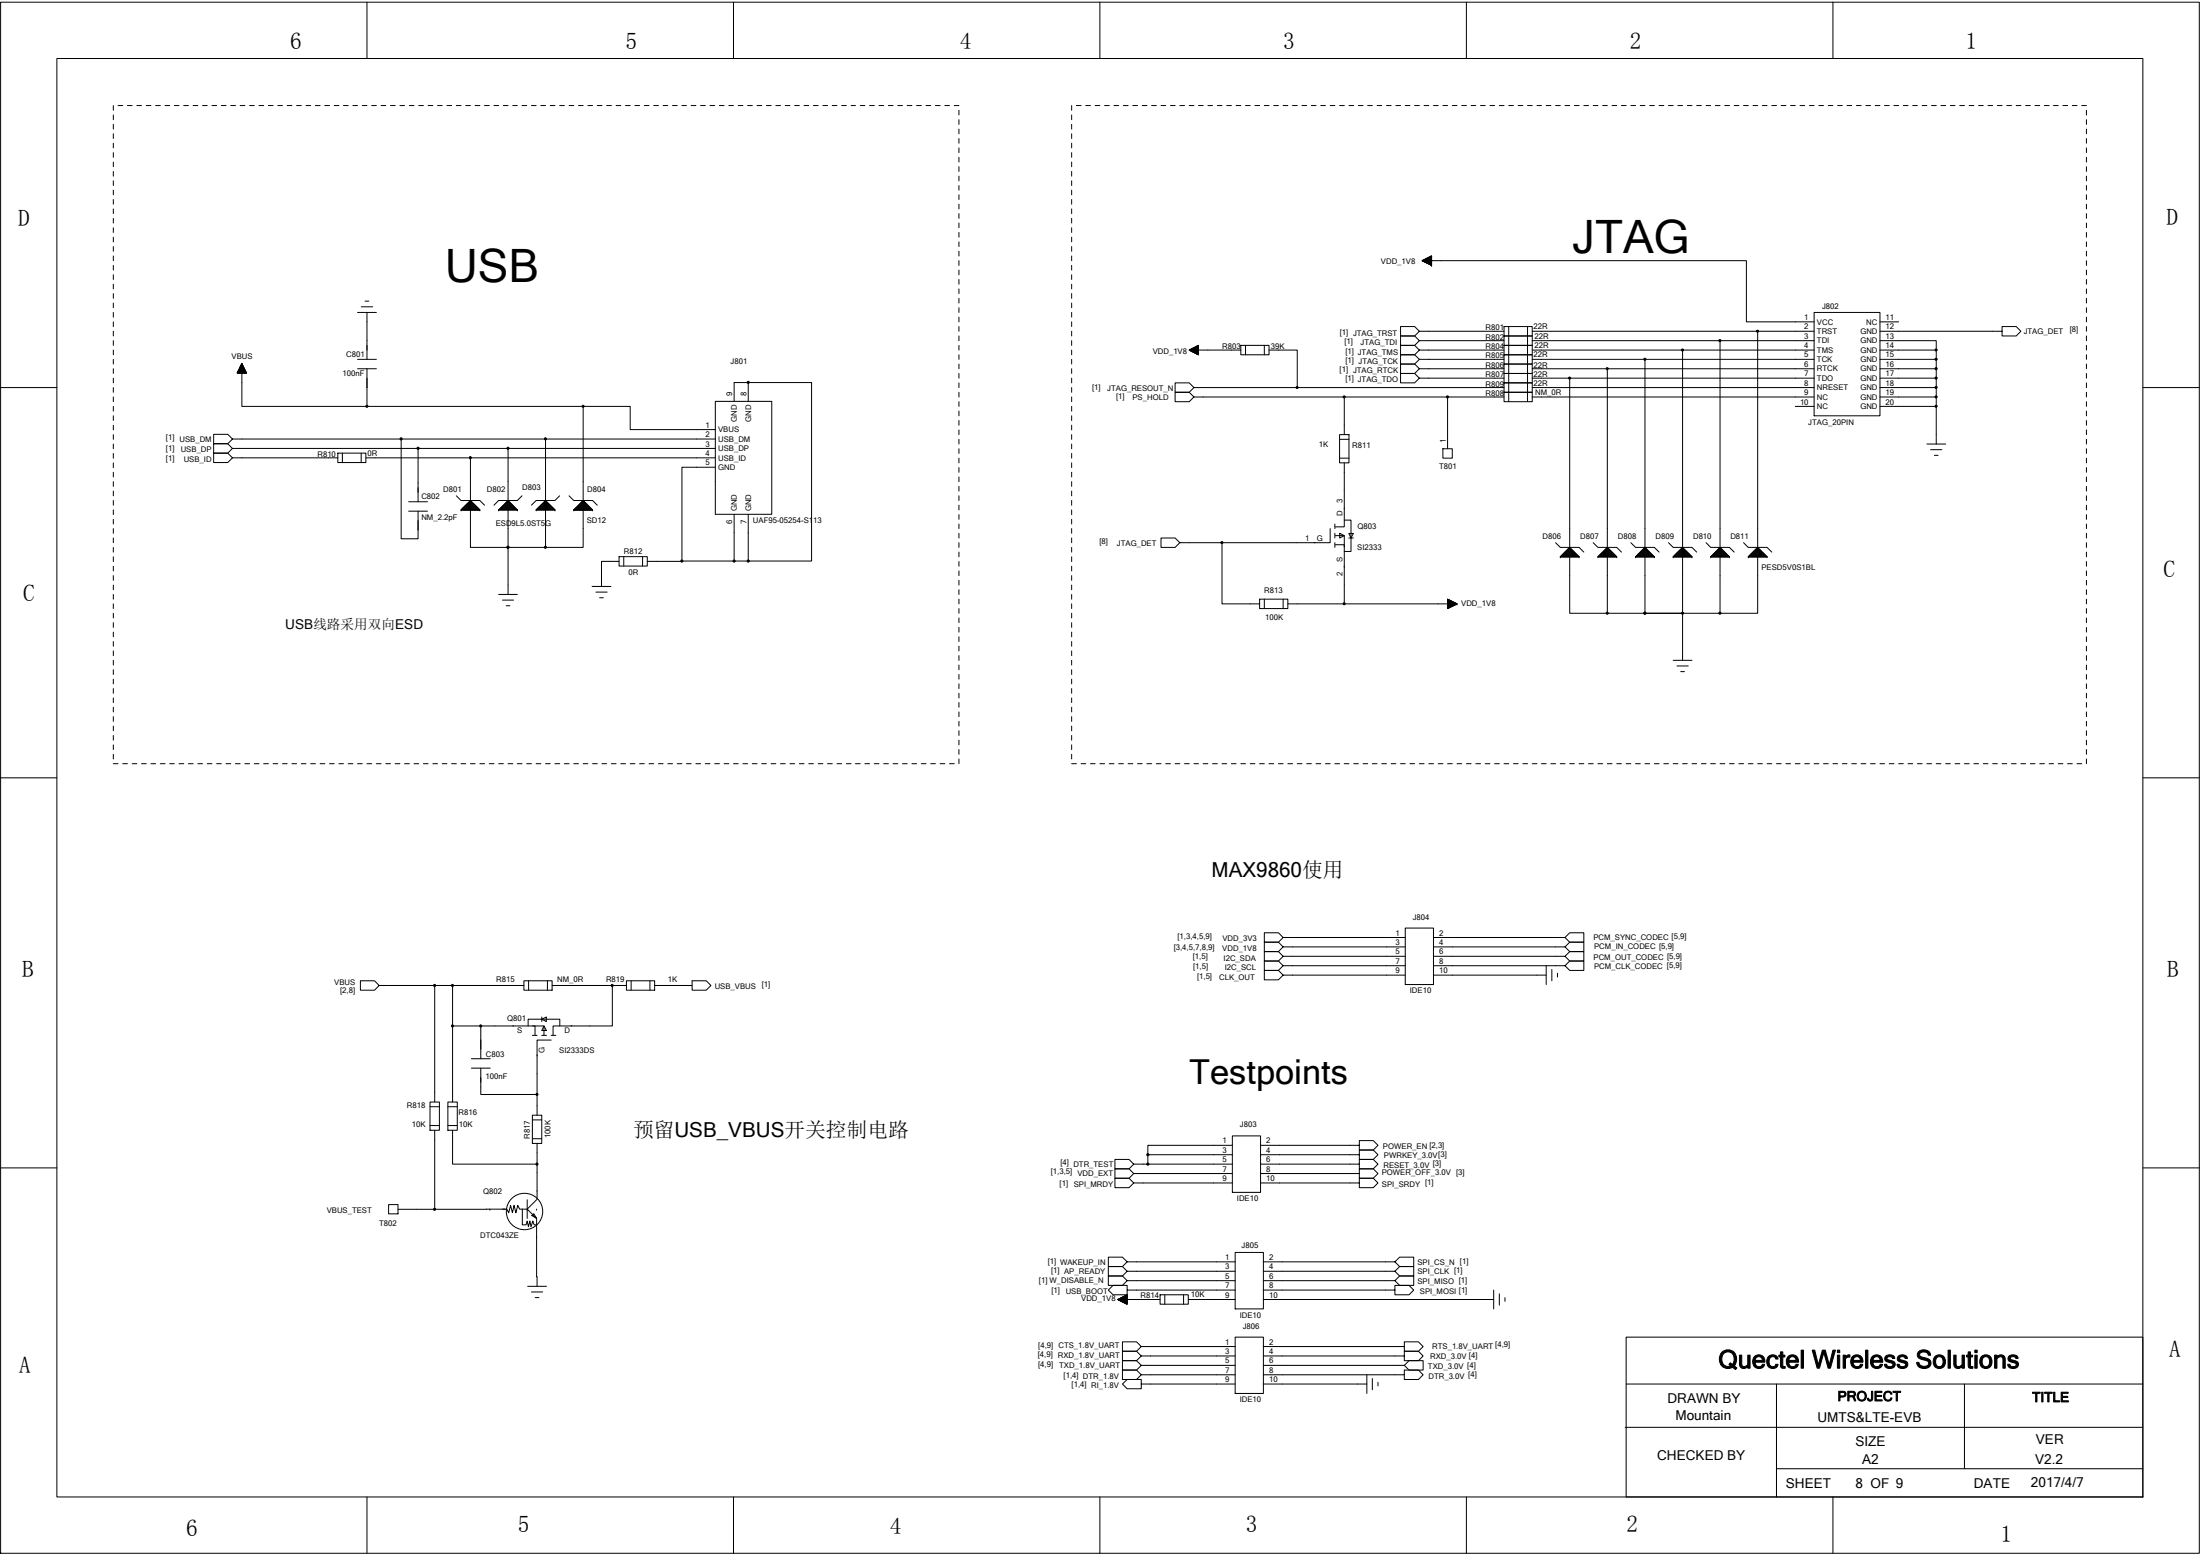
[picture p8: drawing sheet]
<svg xmlns="http://www.w3.org/2000/svg" width="297mm" height="210mm" viewBox="0 0 297 210" stroke-linecap="round" stroke-linejoin="round" font-family="sans-serif">
<g fill="none" stroke="#000" stroke-width=".14">
<path d="M.1 .3h296.8v209.3h-296.8zM7.7 7.9h281.6v194.1h-281.6zM15.3 14.2v.7M15.3 15.5v.7M15.3 16.8v.6M15.3 18.1v.6M15.3 19.3v.7M15.9 14.2h.7M17.2 14.2h.6M18.5 14.2h.6M19.7 14.2h.7M21 14.2h.7"/>
<path d="M22.3 14.2h.6M23.5 14.2h.7M24.8 14.2h.6M26.1 14.2h.6M27.3 14.2h.7M28.6 14.2h.6M29.9 14.2h.6M31.2 14.2h.6M32.4 14.2h.7M33.7 14.2h.6M35 14.2h.6M36.2 14.2h.7"/>
<path d="M37.5 14.2h.6M38.8 14.2h.6M40 14.2h.7M41.3 14.2h.6M42.6 14.2h.6M43.9 14.2h.6M45.1 14.2h.7M46.4 14.2h.6M47.6 14.2h.7M48.9 14.2h.6M49.5 .3v7.6M50.2 14.2h.6"/>
<path d="M51.5 14.2h.6M52.7 14.2h.7M54 14.2h.6M55.3 14.2h.6M56.5 14.2h.7M57.8 14.2h.6M59.1 14.2h.6M60.3 14.2h.7M61.6 14.2h.6M62.9 14.2h.6M64.2 14.2h.6M65.4 14.2h.7"/>
<path d="M66.7 14.2h.6M68 14.2h.6M69.2 14.2h.6M70.5 14.2h.6M71.8 14.2h.6M73 14.2h.7M74.3 14.2h.6M75.6 14.2h.6M76.8 14.2h.7M78.1 14.2h.6M79.4 14.2h.6M80.6 14.2h.7"/>
<path d="M81.9 14.2h.6M83.2 14.2h.6M84.5 14.2h.6M85.7 14.2h.7M87 14.2h.6M88.3 14.2h.6M89.5 14.2h.7M90.8 14.2h.6M92.1 14.2h.6M93.3 14.2h.7M94.6 14.2h.6M95.9 14.2h.6"/>
<path d="M97.1 14.2h.7M98.4 14.2h.6M99 .3v7.6M99.7 14.2h.6M100.9 14.2h.7M102.2 14.2h.6M103.5 14.2h.6M104.8 14.2h.6M106 14.2h.7M107.3 14.2h.6M108.6 14.2h.6M109.8 14.2h.7"/>
<path d="M111.1 14.2h.6M112.4 14.2h.6M113.6 14.2h.7M114.9 14.2h.6M116.1 14.2h.7M117.4 14.2h.6M118.7 14.2h.6M119.9 14.2h.7M121.2 14.2h.7M122.5 14.2h.6M123.8 14.2h.6M125 14.2h.7"/>
<path d="M126.3 14.2h.6M127.6 14.2h.6M128.8 14.2h.7M129.5 14.9v.6M129.5 16.2v.6M129.5 17.4v.7M129.5 18.7v.6M129.5 20v.6M144.7 14.2v.7M144.7 15.5v.7M144.7 16.8v.6M144.7 18.1v.6"/>
<path d="M144.7 19.3v.7M145.3 14.2h.7M146.6 14.2h.6M147.9 14.2h.6M148.5 .3v7.6M149.1 14.2h.7M150.4 14.2h.6M151.7 14.2h.6M152.9 14.2h.7M154.2 14.2h.7M155.5 14.2h.6M156.8 14.2h.6"/>
<path d="M158 14.2h.7M159.3 14.2h.6M160.6 14.2h.6M161.8 14.2h.7M163.1 14.2h.6M164.4 14.2h.6M165.6 14.2h.7M166.9 14.2h.6M168.2 14.2h.6M169.4 14.2h.7M170.7 14.2h.6M172 14.2h.6"/>
<path d="M173.2 14.2h.7M174.5 14.2h.7M175.8 14.2h.6M177.1 14.2h.6M178.3 14.2h.7M179.6 14.2h.6M180.9 14.2h.6M182.1 14.2h.7M183.4 14.2h.6M184.7 14.2h.6M185.9 14.2h.7M187.2 14.2h.6"/>
<path d="M188.5 14.2h.6M189.7 14.2h.7M191 14.2h.6M192.3 14.2h.6M193.5 14.2h.7M194.8 14.2h.6M196.1 14.2h.6M197.4 14.2h.6M198 .3v7.6M198.6 14.2h.7M199.9 14.2h.6M201.2 14.2h.6"/>
<path d="M202.4 14.2h.7M203.7 14.2h.6M205 14.2h.6M206.2 14.2h.7M207.5 14.2h.6M208.8 14.2h.6M210 14.2h.7M211.3 14.2h.6M212.6 14.2h.6M213.8 14.2h.7M215.1 14.2h.6M216.4 14.2h.6"/>
<path d="M217.7 14.2h.6M218.9 14.2h.7M220.2 14.2h.6M221.5 14.2h.6M222.7 14.2h.7M224 14.2h.6M225.3 14.2h.6M226.5 14.2h.7M227.8 14.2h.6M229.1 14.2h.6M230.4 14.2h.6M231.6 14.2h.6"/>
<path d="M232.9 14.2h.6M234.1 14.2h.7M235.4 14.2h.6M236.7 14.2h.6M238 14.2h.6M239.2 14.2h.7M240.5 14.2h.6M241.8 14.2h.6M243 14.2h.7M244.3 14.2h.6M245.6 14.2h.6M246.8 14.2h.7"/>
<path d="M247.5 .3v7.6M248.1 14.2h.6M249.4 14.2h.6M250.7 14.2h.6M251.9 14.2h.7M253.2 14.2h.6M254.4 14.2h.7M255.7 14.2h.6M257 14.2h.6M258.3 14.2h.6M259.5 14.2h.7M260.8 14.2h.6"/>
<path d="M262.1 14.2h.6M263.3 14.2h.7M264.6 14.2h.6M265.9 14.2h.6M267.1 14.2h.7M268.4 14.2h.6M269.7 14.2h.6M271 14.2h.6M272.2 14.2h.7M273.5 14.2h.6M274.8 14.2h.6M276 14.2h.7"/>
<path d="M277.3 14.2h.6M278.5 14.2h.7M279.8 14.2h.6M281.1 14.2h.6M281.7 14.9v.6M281.7 16.2v.6M281.7 17.4v.7M281.7 18.7v.6M281.7 20v.6M15.3 20.6v.6M15.3 21.9v.6M15.3 23.1v.7"/>
<path d="M15.3 24.4v.6M15.3 25.7v.6M15.3 26.9v.7M15.3 28.2v.6M15.3 29.5v.6M15.3 30.7v.7M15.3 32v.6M15.3 33.3v.6M15.3 34.5v.7M15.3 35.8v.6M15.3 37.1v.6M15.3 38.4v.6"/>
<path d="M15.3 39.6v.7M129.5 21.2v.7M129.5 22.5v.6M129.5 23.8v.6M129.5 25v.7M129.5 26.3v.6M129.5 27.6v.6M129.5 28.8v.7M129.5 30.1v.6M129.5 31.4v.6M129.5 32.6v.7M129.5 33.9v.6"/>
<path d="M129.5 35.2v.6M129.5 36.4v.7M129.5 37.7v.7M129.5 39v.6M144.7 20.6v.6M144.7 21.9v.6M144.7 23.1v.7M144.7 24.4v.6M144.7 25.7v.6M144.7 26.9v.7M144.7 28.2v.6M144.7 29.5v.6"/>
<path d="M144.7 30.7v.7M144.7 32v.6M144.7 33.3v.6M144.7 34.5v.7M144.7 35.8v.6M144.7 37.1v.6M144.7 38.4v.6M144.7 39.6v.7M192.1 35.2h1.2M192.1 35.1v.1M192.1 35.3h1.2M192.2 35.1v.2"/>
<path d="M192.2 35.3h1.1M192.3 35v.3M192.3 35.3h1M192.4 35v.4M192.4 34.9v.5h.9M192.5 34.9v.6h.8M192.6 34.9h.7M192.6 34.9v.6M192.7 34.8v.7M192.8 34.8v.8M192.9 34.7v.9M193 34.7v1h.3"/>
<path d="M193 34.7h.3M193 34.7v1M193.1 34.6v1.1h.2M193.1 34.6h.2M193.1 34.6v1.1M193.2 34.6v1.2M193.3 34.5v1.3M193.3 35.8h.1M193.3 34.5h.1M193.3 34.6h-.1v1.2h.1M193.3 34.8h-.4v.8h.4M193.3 34.8h-.5v.8h.5"/>
<path d="M193.3 34.8h-.6v.7h.6M193.3 34.9h-.8v.5M193.3 35h-.9v.3M193.3 35.1h-1v.2M193.3 35.1h-1.1l-.1 .2M193.3 35.2h-1.3l1.3-.7v1.3l-1.3-.6h43.8v8.2h9.1M281.7 21.2v.7M281.7 22.5v.6M281.7 23.8v.6M281.7 25v.7M281.7 26.3v.6M281.7 27.6v.6"/>
<path d="M281.7 28.8v.7M281.7 30.1v.6M281.7 31.4v.6M281.7 32.6v.7M281.7 33.9v.6M281.7 35.2v.6M281.7 36.4v.7M281.7 37.7v.7M281.7 39v.6M.1 52.3h7.6M15.3 40.9v.6M15.3 42.2v.6"/>
<path d="M15.3 43.4v.7M15.3 44.7v.6M15.3 46v.6M15.3 47.2v.7M15.3 48.5v.6M15.3 49.8v.6M15.3 51v.7M15.3 52.3v.6M15.3 53.6v.6M15.3 54.8v.7M15.3 56.1v.6M15.3 57.4v.6"/>
<path d="M15.3 58.7v.6M15.3 59.9v.7M32 50.3v.1M32 50.3h1.3M32.1 50.3h1.1M32.1 50.2v.2M32.1 50.2h1.1M32.1 50.1v.3M32.1 50.1h1.1M32.2 50.1h.9M32.2 50h.9M32.3 49.9h.8"/>
<path d="M32.3 49.8h.7M32.3 49.7h.7M32.3 49.6v.8M32.4 49.7h.5M32.4 49.6h.5M32.4 49.5v.9M32.4 49.5h.4M32.4 49.4v1M32.5 49.4h.3M32.5 49.3v1.1M32.6 49.3h.2v1.1M32.6 49.2v1.2"/>
<path d="M32.6 49.3h.1M32.6 49.2h.1v1.2M32.6 49.1v1.3M32.6 49.1h.1M32.7 49.1h.1M32.7 50.4v-1.3l.6 1.3h-1.3l.7-1.3v5.7h16.8M32.8 49.4v1M32.8 49.5v.9M32.9 49.6v.8M33 49.7v.7M33 49.8h-.7v.6M33 49.8v.6"/>
<path d="M33 49.9h-.7v.5M33.1 49.9v.5M33.1 50h-.9v.4M33.1 50v.4M33.2 50.1v.3M33.2 50.2v.2M33.3 50.3v.1M48.3 48.5h2.5M48.3 49.8h2.5M48.3 42.2h2.5M48.8 41.4h1.5M49.3 40.6h.5"/>
<path d="M49.5 49.8v5M49.5 54.8h29.2M49.5 42.2v6.3M54.2 59.2v13.5h2.2v-3.7M73.7 59.2h-42.3l-.6 .7h-2v-1.3h2l.6 .6M78.7 54.8v19.1h-5M78.7 54.8h6.4v3.2h11.5M96.6 59.2h-22.9v14.7M96.6 54.2h7.6v15.2h-7.6zM99.1 54.2v-2.6h10.5v24.1h-10.5M101 51.6v2.6M129.5 40.3v.6"/>
<path d="M129.5 41.5v.7M129.5 42.8v.6M129.5 44.1v.6M129.5 45.3v.7M129.5 46.6v.6M129.5 47.9v.6M129.5 49.1v.7M129.5 50.4v.6M129.5 51.7v.6M129.5 52.9v.7M129.5 54.2v.6M129.5 55.5v.6"/>
<path d="M129.5 56.7v.7M129.5 58v.7M129.5 59.3v.6M144.7 40.9v.6M144.7 42.2v.6M144.7 43.4v.7M144.7 44.7v.6M144.7 46v.6M144.7 47.2v.7M144.7 48.5v.6M144.7 49.8v.6M144.7 51v.7"/>
<path d="M144.7 52.3v.6M144.7 53.6v.6M144.7 54.8v.7M144.7 56.1v.6M144.7 57.4v.6M144.7 58.7v.6M144.7 59.9v.7M160.6 47.2v.1M160.7 47.2l-.1 .1h1.2M160.7 47.2h1.1M160.7 47.2v.1M160.7 47.3h1.1"/>
<path d="M160.8 47.1v.3M160.8 47.4h1M160.9 47.1v.3M160.9 47v.5h.9M161 47h.8M161 47v.5M161.1 47l-.1 .5h.8M161.1 47h.7M161.1 47v.5M161.2 46.9l-.1 .6h.7M161.2 46.9h.6M161.2 46.9v.7"/>
<path d="M161.2 52.3l-.6-.6h-1.9v1.2h1.9l.6-.6h41.9M161.3 46.9v.7M161.4 46.8v.9M161.5 46.8v.9h.3M161.5 46.8h.3M161.5 46.8v.9M161.6 46.7v1.1M161.6 46.7v1.1h.2M161.7 46.7h.1M161.7 46.7v1.1M161.8 46.6v1.3M161.8 46.7h-.3v1.1h.3"/>
<path d="M161.8 46.8h-.4v.8h.4M161.8 46.9h-.5v.7h.5M161.8 47.1h-.9v.3M161.8 47.1h-1v.2M167.5 47.2h-6.9l1.2 .7v-1.3l-1.2 .6h1.2M167.5 46.6h3.8v1.3h-3.8zM168.2 46.6v1.3M170.7 46.6v1.3M171.3 47.2h3.9v5.1M180.9 58.7h1.2v3.8h-1.2zM180.9 59.3h1.2M181.5 53.6h-20.3l-.6 .6h-1.9v-1.3h1.9l.6 .7"/>
<path d="M191.6 48.5l-.6-.6h-1.9v1.2h1.9l.6-.6h11.5M191.6 49.8l-.6-.7h-1.9v1.3h1.9l.6-.6h11.5M191.6 51l-.6-.6h-1.9v1.3h1.9l.6-.7h11.5M195.4 53.6h-13.9v5.1M203.1 44.1h3.8v1.2h-3.8zM203.1 45.3h3.8v1.3h-3.8zM203.1 46.6h3.8v1.3h-3.8zM203.1 47.9h3.8v1.2h-3.8zM203.1 49.1h3.8v1.3h-3.8zM203.1 50.4h3.8v1.3h-3.8zM203.1 52.9h3.8v1.3h-3.8zM203.1 51.7h3.8v1.2h-3.8z"/>
<path d="M203.1 44.7h-11.5l-.6 .6h-1.9v-1.2h1.9l.6 .6M203.1 46h-11.5l-.6 .6h-1.9v-1.3h1.9l.6 .7M203.1 47.2h-11.5l-.6 .7h-1.9v-1.3h1.9l.6 .6M203.1 53.6h-7.7v7M203.7 44.1v10.1M206.2 44.1v10.1M206.9 52.3h38M206.9 49.8h38M206.9 47.2h38M206.9 51h38M206.9 53.6h38M211.9 51v31.8h10.2"/>
<path d="M217 49.8v33M222.1 48.5v34.3h5.1v6.3M227.2 47.2v35.6M232.2 46v36.8M237.3 44.7h-30.4M242.4 54.8h2.5M244.9 44.7h-7.6v38.1h-5.1M244.9 48.5h-38M244.9 46h-38M244.9 42.2h8.9v13.9h-8.9zM253.8 44.7h16.5v-.6h1.9l.7 .6-.7 .6h-1.9v-.6M253.8 46h7.6v1.2"/>
<path d="M253.8 47.2h7.6v1.3M253.8 48.5h7.6v1.3M253.8 49.8h7.6v1.2M253.8 51h7.6v1.3M253.8 52.3h7.6v1.3M253.8 53.6h7.6v1.2M253.8 54.8h7.6v5.1M253.8 43.4h2.5M260.2 59.9h2.5M281.7 40.3v.6M281.7 41.5v.7M281.7 42.8v.6"/>
<path d="M281.7 44.1v.6M281.7 45.3v.7M281.7 46.6v.6M281.7 47.9v.6M281.7 49.1v.7M281.7 50.4v.6M281.7 51.7v.6M281.7 52.9v.7M281.7 54.2v.6M281.7 55.5v.6M281.7 56.7v.7M281.7 58v.7"/>
<path d="M281.7 59.3v.6M289.3 52.3h7.6M15.3 61.2v.6M15.3 62.5v.6M15.3 63.7v.7M15.3 65v.6M15.3 66.3v.6M15.3 67.5v.7M15.3 68.8v.6M15.3 70.1v.6M15.3 71.3v.7M15.3 72.6v.6"/>
<path d="M15.3 73.9v.6M15.3 75.1v.7M15.3 76.4v.6M15.3 77.7v.6M15.3 79v.6M45.6 61.2h3.8v1.2h-3.8zM45.6 61.8h-14.2l-.6 .6h-2v-1.2h2l.6 .6M46.2 61.2v1.2M48.8 61.2v1.2M49.4 61.8h47.2M55.2 67.7h2.5M55.2 69h2.5"/>
<path d="M56.4 60.5v7.2M61.6 66.9l.6 .6h2.6l.6 .7M62.2 68.8h2.6l-1.3-1.3-1.3 1.3h2.6M62.2 68.8h.1M62.4 68.7h2.3v.1M62.4 68.7v.1M62.5 68.6h2v.2M62.5 68.5v.3M62.6 68.8v-.4h1.8v.4M62.8 68.3h1.5v.5M62.8 68.3v.5M62.9 68.2h1.3v.6"/>
<path d="M62.9 68.2v.6M63 68.1h1v.7M63 68v.8M63.1 68.8v-.9h.8v.9M63.3 67.8h.5v1M63.3 67.8v1M63.4 67.7h.2v1.1M63.4 67.6v1.2M63.5 67.5h.1M63.5 61.8v12.1h5.1M64.8 68.8h.1M67.3 68.8l1.3-1.3 1.2 1.3z"/>
<path d="M67.3 68.8h.1M67.3 68.8h2.5M67.5 68.8v-.1h2.2v.1M67.6 68.8v-.2h2v.2M67.7 68.8v-.4h1.8v.4M67.8 68.8v-.5h1.5v.5M68 68.8v-.6h1.2v.6M68.1 68.8v-.7h1v.7M68.2 68.8v-.9h.8v.9M68.3 68.8v-1h.6v1M68.5 68.8v-1.1h.2v1.1M68.6 60.5h-37.2l-.6 .7h-2v-1.3h2l.6 .6"/>
<path d="M68.6 67.5h.1M68.6 73.9h5.1M68.6 73.9v6.3M69.8 68.8h.1M70.5 66.9l-.7 .6h-2.5l-.6 .7M72.4 68.8h.1M72.4 68.8h2.5M72.5 68.8v-.1h2.3v.1M72.6 68.8v-.2h2.1v.2M72.8 68.8v-.4h1.7v.4M72.9 68.8v-.5h1.5v.5M73 68.8v-.6h1.3v.6"/>
<path d="M73.1 68.8v-.7h1.1v.7M73.3 68.8v-.9h.7v.9M73.4 68.8v-1h.5v1M73.5 68.8v-1.1h.3v1.1M73.7 67.5l1.2 1.3h-2.5zM73.7 67.5h.1M74.9 68.8h.1M75.6 66.9l-.7 .6h-2.5l-.6 .7M76.8 66.9l.7 .6h2.5l.6 .7M77.5 68.8h2.5l-1.3-1.3-1.2 1.3h2.5M77.5 68.8h.1M77.6 68.7h2.3v.1"/>
<path d="M77.6 68.7v.1M77.7 68.6h2.1v.2M77.7 68.5v.3M77.8 68.8v-.4h1.8v.4M78 68.3h1.5v.5M78 68.3v.5M78.1 68.2h1.3v.6M78.1 68.2v.6M78.2 68.1h1v.7M78.2 68v.8M78.4 68.8v-.9h.7v.9M78.5 67.8h.5v1"/>
<path d="M78.5 67.8v1M78.6 67.7h.3v1.1M78.6 67.6v1.2M78.7 67.5h.1M79.9 79.1h2.6M80 68.8h.1M80.5 79.9h1.5M83.6 75.8h-2.4v3.3M83.6 75.1h3.8v1.3h-3.8zM84.2 75.1v1.3M86.8 75.1v1.3M92.1 75.7l-4.7 .1"/>
<path d="M92.1 75.7h7M96.6 60.5h-28v13.4M96.6 63.1h-4.5v12.6M99.1 69.4v6.3M101 69.4v6.3M129.5 60.6v.6M129.5 61.8v.7M129.5 63.1v.6M129.5 64.4v.6M129.5 65.6v.7M129.5 66.9v.6M129.5 68.2v.6"/>
<path d="M129.5 69.4v.7M129.5 70.7v.6M129.5 72v.6M129.5 73.2v.7M129.5 74.5v.6M129.5 75.8v.6M129.5 77v.7M129.5 78.3v.7M129.5 79.6v.6M144.7 61.2v.6M144.7 62.5v.6M144.7 63.7v.7"/>
<path d="M144.7 65v.6M144.7 66.3v.6M144.7 67.5v.7M144.7 68.8v.6M144.7 70.1v.6M144.7 71.3v.7M144.7 72.6v.6M144.7 73.9v.6M144.7 75.1v.7M144.7 76.4v.6M144.7 77.7v.6M144.7 79v.6"/>
<path d="M165 73.2v8.3h5.1M177.6 73.2h-18.3l-.6 .7h-1.9v-1.3h1.9l.6 .6M179.6 71.3v1.9h-2.2M180.2 70.7v.6M180.2 72v.6M180.2 73.2v.7M180.3 73.5h1.2v3M180.3 72.3h1.2v1.5M180.9 61.8h1.2M180.9 72l.6 .3-.6 .3v-.6M181.5 68.6v2.5h-1.2M181.5 70.2h.9v4.2h-.9"/>
<path d="M181.5 76.4v5.1h-7.6M181.5 62.5v6.2M182.1 72.6h.6M182.1 72h.6l-.3 .6zM194.8 60.6h1.3v1.2h-1.3zM210 73.2l.7 .7h2.5l.6 .6M210.7 75.1h.1M210.7 75.1h2.5l-1.3-1.2-1.2 1.2h2.5M210.8 75.1v-.1h2.3v.1M210.9 74.9v.2M210.9 74.9h2.1v.2M211 74.7v.4"/>
<path d="M211 74.8h1.8v.3M211.2 74.6v.5M211.2 74.6h1.5v.5M211.3 75.1v-.6h1.3v.6M211.4 74.4v.7M211.4 74.4h1v.7M211.6 74.2v.9M211.6 74.3h.7v.8M211.7 74.1v1M211.7 74.1h.5v1M211.8 75.1v-1.1h.3v1.1M211.9 73.9h.1"/>
<path d="M213.2 75.1h.1M215.1 73.2l.6 .7h2.6l.6 .6M215.7 75.1h.1M215.7 75.1h2.6l-1.3-1.2-1.3 1.2h2.6M215.9 75.1v-.1h2.3v.1M216 74.9v.2M216 74.9h2v.2M216.1 74.7v.4M216.1 74.8h1.8v.3M216.3 74.6v.5M216.3 74.6h1.5v.5M216.4 75.1v-.6h1.3v.6"/>
<path d="M216.5 74.4v.7M216.5 74.4h1v.7M216.6 74.2v.9M216.6 74.3h.8v.8M216.8 74.1v1M216.8 74.1h.5v1M216.9 75.1v-1.1h.2v1.1M217 73.9h.1M218.3 75.1h.1M220.2 73.2l.6 .7h2.6l.6 .6M220.8 75.1h.1M220.8 75.1h2.6l-1.3-1.2-1.3 1.2h2.6"/>
<path d="M221 75.1v-.1h2.2v.1M221.1 74.9v.2M221.1 74.9h2v.2M221.2 74.7v.4M221.2 74.8h1.8v.3M221.3 74.6v.5M221.3 74.6h1.6v.5M221.5 75.1v-.6h1.2v.6M221.6 74.4v.7M221.6 74.4h1v.7M221.7 74.2v.9M221.7 74.3h.8v.8"/>
<path d="M221.8 74.1v1M221.8 74.1h.6v1M222 75.1v-1.1h.2v1.1M222.1 73.9h.1M223.4 75.1h.1M225.3 73.2l.6 .7h2.5l.7 .6M225.9 75.1h.1M225.9 75.1h2.5l-1.2-1.2-1.3 1.2h2.5M226 75.1v-.1h2.3v.1M226.2 74.9v.2M226.2 74.9h2v.2M226.3 74.7v.4"/>
<path d="M226.3 74.8h1.8v.3M226.4 74.6v.5M226.4 74.6h1.5v.5M226.5 75.1v-.6h1.3v.6M226.7 74.4v.7M226.7 74.4h1v.7M226.8 74.2v.9M226.8 74.3h.8v.8M226.9 74.1v1M226.9 74.1h.5v1M227.1 75.1v-1.1h.2v1.1M227.2 73.9h.1"/>
<path d="M228.4 75.1h.1M230.4 73.2l.6 .7h2.5l.6 .6M231 75.1h.1M231 75.1h2.5l-1.3-1.2-1.2 1.2h2.5M231.1 75.1v-.1h2.3v.1M231.2 74.9v.2M231.2 74.9h2.1v.2M231.3 74.7v.4M231.3 74.8h1.8v.3M231.5 74.6v.5M231.5 74.6h1.5v.5M231.6 75.1v-.6h1.3v.6"/>
<path d="M231.7 74.4v.7M231.7 74.4h1v.7M231.9 74.2v.9M231.9 74.3h.7v.8M232 74.1v1M232 74.1h.5v1M232.1 75.1v-1.1h.3v1.1M232.2 73.9h.1M233.5 75.1h.1M235.4 73.2l.6 .7h2.6l.6 .6M236 75.1h.1M236 75.1h2.6l-1.3-1.2-1.3 1.2h2.6"/>
<path d="M236.2 75.1v-.1h2.3v.1M236.3 74.9v.2M236.3 74.9h2v.2M236.4 74.7v.4M236.4 74.8h1.8v.3M236.6 74.6v.5M236.6 74.6h1.5v.5M236.7 75.1v-.6h1.3v.6M236.8 74.4v.7M236.8 74.4h1v.7M236.9 74.2v.9M236.9 74.3h.8v.8"/>
<path d="M237.1 74.1v1M237.1 74.1h.5v1M237.2 75.1v-1.1h.2v1.1M237.3 73.9h.1M238.6 75.1h.1M260.7 60.7h1.5M261.2 61.4h.5M281.7 60.6v.6M281.7 61.8v.7M281.7 63.1v.6M281.7 64.4v.6M281.7 65.6v.7"/>
<path d="M281.7 66.9v.6M281.7 68.2v.6M281.7 69.4v.7M281.7 70.7v.6M281.7 72v.6M281.7 73.2v.7M281.7 74.5v.6M281.7 75.8v.6M281.7 77v.7M281.7 78.3v.7M281.7 79.6v.6M15.3 80.2v.7"/>
<path d="M15.3 81.5v.6M15.3 82.8v.6M15.3 84v.7M15.3 85.3v.6M15.3 86.6v.6M15.3 87.8v.7M15.3 89.1v.6M15.3 90.4v.6M15.3 91.7v.6M15.3 92.9v.7M15.3 94.2v.6M15.3 95.4v.7"/>
<path d="M15.3 96.7v.6M15.3 98v.6M15.3 99.3v.6M67.3 80.2h2.5M67.8 81h1.5M68.3 81.7h.6M81 80.7h.5M129.5 80.9v.6M129.5 82.1v.7M129.5 83.4v.6M129.5 84.7v.6M129.5 85.9v.7"/>
<path d="M129.5 87.2v.6M129.5 88.5v.6M129.5 89.7v.7M129.5 91v.7M129.5 92.3v.6M129.5 93.6v.6M129.5 94.8v.6M129.5 96.1v.6M129.5 97.3v.7M129.5 98.6v.7M129.5 99.9v.6M144.7 80.2v.7"/>
<path d="M144.7 81.5v.6M144.7 82.8v.6M144.7 84v.7M144.7 85.3v.6M144.7 86.6v.6M144.7 87.8v.7M144.7 89.1v.6M144.7 90.4v.6M144.7 91.7v.6M144.7 92.9v.7M144.7 94.2v.6M144.7 95.4v.7"/>
<path d="M144.7 96.7v.6M144.7 98v.6M144.7 99.3v.6M170.1 80.9h3.8v1.2h-3.8zM170.7 80.9v1.2M173.2 80.9v1.2M195.4 81.5h1.3M195.4 80.9v1.2M195.4 81h.3v1h-.3M195.4 81.7h.9M195.4 82.1h.1M195.4 80.9h.2v1.1h-.2"/>
<path d="M195.4 81.9h.6M195.4 81.8h.8M195.4 81.7h1M195.4 81.6h1.1M195.4 81.6h1.2M195.4 81.4h1.2v.1M195.4 81.4h1.1v.2M195.4 81.3h1v.3M195.4 81.3h.9v.4M195.4 81.2h.8v.5M195.4 81.2h.7v.6M195.4 81.1h.6v.8"/>
<path d="M195.4 81.1h.5v.8M195.4 81h.4v.9M195.4 80.9l.1 1.2M195.6 80.9v1.2M195.7 81v1M195.9 81l-.1 .9h-.4M196 81.1l-.1 .8h-.5M196.1 81.2v.6M196.2 81.2v.6M196.3 81.3v.4M196.4 81.3v.4M196.5 81.4v.2"/>
<path d="M196.6 81.4v.2M196.7 81.5h.1M196.7 81.5l-1.3-.6v1.2l1.3-.6h-15.2M222.1 82.8h10.1M222.1 82.8h.1M225.9 89.1h2.5M226.4 89.9h1.5M226.9 90.6h.5M281.7 80.9v.6M281.7 82.1v.7M281.7 83.4v.6M281.7 84.7v.6"/>
<path d="M281.7 85.9v.7M281.7 87.2v.6M281.7 88.5v.6M281.7 89.7v.7M281.7 91v.7M281.7 92.3v.6M281.7 93.6v.6M281.7 94.8v.6M281.7 96.1v.6M281.7 97.3v.7M281.7 98.6v.7M281.7 99.9v.6"/>
<path d="M.1 105h7.6M15.3 100.5v.7M15.3 101.8v.6M15.3 103.1h.6M16.6 103.1h.6M17.8 103.1h.7M19.1 103.1h.6M20.4 103.1h.6M21.7 103.1h.6M22.9 103.1h.6M24.2 103.1h.6M25.4 103.1h.7"/>
<path d="M26.7 103.1h.6M28 103.1h.6M29.2 103.1h.7M30.5 103.1h.7M31.8 103.1h.6M33.1 103.1h.6M34.3 103.1h.7M35.6 103.1h.6M36.9 103.1h.6M38.1 103.1h.7M39.4 103.1h.6M40.7 103.1h.6"/>
<path d="M41.9 103.1h.7M43.2 103.1h.7M44.5 103.1h.6M45.8 103.1h.6M47 103.1h.6M48.3 103.1h.6M49.5 103.1h.7M50.8 103.1h.7M52.1 103.1h.6M53.4 103.1h.6M54.6 103.1h.7M55.9 103.1h.6"/>
<path d="M57.2 103.1h.6M58.4 103.1h.7M59.7 103.1h.6M61 103.1h.6M62.2 103.1h.7M63.5 103.1h.7M64.8 103.1h.6M66.1 103.1h.6M67.3 103.1h.7M68.6 103.1h.6M69.8 103.1h.7M71.1 103.1h.7"/>
<path d="M72.4 103.1h.6M73.7 103.1h.6M74.9 103.1h.7M76.2 103.1h.6M77.5 103.1h.6M78.7 103.1h.7M80 103.1h.6M81.3 103.1h.6M82.5 103.1h.7M83.8 103.1h.7M85.1 103.1h.6M86.4 103.1h.6"/>
<path d="M87.6 103.1h.7M88.9 103.1h.6M90.2 103.1h.6M91.4 103.1h.7M92.7 103.1h.6M94 103.1h.6M95.2 103.1h.7M96.5 103.1h.6M97.8 103.1h.6M99 103.1h.7M100.3 103.1h.6M101.6 103.1h.6"/>
<path d="M102.8 103.1h.7M104.1 103.1h.7M105.4 103.1h.6M106.7 103.1h.6M107.9 103.1h.7M109.2 103.1h.6M110.5 103.1h.6M111.7 103.1h.7M113 103.1h.6M114.3 103.1h.6M115.5 103.1h.6M116.8 103.1h.6"/>
<path d="M118 103.1h.7M119.3 103.1h.6M120.6 103.1h.6M121.9 103.1h.6M123.1 103.1h.7M124.4 103.1h.6M125.7 103.1h.6M126.9 103.1h.7M128.2 103.1h.6M129.5 101.2v.6M129.5 102.4v.7M144.7 103.1h.6"/>
<path d="M144.7 100.5v.7M144.7 101.8v.6M146 103.1h.6M147.2 103.1h.7M148.5 103.1h.6M149.8 103.1h.6M151 103.1h.7M152.3 103.1h.6M153.6 103.1h.6M154.9 103.1h.6M156.1 103.1h.7M157.4 103.1h.6"/>
<path d="M158.7 103.1h.6M159.9 103.1h.7M161.2 103.1h.6M162.5 103.1h.6M163.7 103.1h.7M165 103.1h.6M166.3 103.1h.6M167.5 103.1h.7M168.8 103.1h.6M170.1 103.1h.6M171.3 103.1h.7M172.6 103.1h.6"/>
<path d="M173.9 103.1h.6M175.2 103.1h.6M176.4 103.1h.7M177.7 103.1h.6M179 103.1h.6M180.2 103.1h.7M181.5 103.1h.6M182.8 103.1h.6M184 103.1h.7M185.3 103.1h.6M186.6 103.1h.6M187.8 103.1h.7"/>
<path d="M189.1 103.1h.6M190.4 103.1h.6M191.6 103.1h.7M192.9 103.1h.6M194.2 103.1h.6M195.4 103.1h.7M196.7 103.1h.7M198 103.1h.6M199.3 103.1h.6M200.5 103.1h.7M201.8 103.1h.6M203.1 103.1h.6"/>
<path d="M204.3 103.1h.7M205.6 103.1h.6M206.9 103.1h.6M208.1 103.1h.7M209.4 103.1h.6M210.7 103.1h.6M211.9 103.1h.7M213.2 103.1h.6M214.5 103.1h.6M215.7 103.1h.7M217 103.1h.7M218.3 103.1h.6"/>
<path d="M219.6 103.1h.6M220.8 103.1h.7M222.1 103.1h.6M223.4 103.1h.6M224.6 103.1h.7M225.9 103.1h.6M227.2 103.1h.6M228.4 103.1h.7M229.7 103.1h.7M231 103.1h.6M232.2 103.1h.7M233.5 103.1h.6"/>
<path d="M234.8 103.1h.6M236 103.1h.7M237.3 103.1h.7M238.6 103.1h.6M239.9 103.1h.6M241.1 103.1h.7M242.4 103.1h.6M243.7 103.1h.6M244.9 103.1h.7M246.2 103.1h.6M247.5 103.1h.6M248.7 103.1h.7"/>
<path d="M250 103.1h.7M251.3 103.1h.6M252.6 103.1h.6M253.8 103.1h.6M255.1 103.1h.6M256.3 103.1h.7M257.6 103.1h.7M258.9 103.1h.6M260.2 103.1h.6M261.4 103.1h.7M262.7 103.1h.6M264 103.1h.6"/>
<path d="M265.2 103.1h.7M266.5 103.1h.6M267.8 103.1h.6M269 103.1h.7M270.3 103.1h.7M271.6 103.1h.6M272.9 103.1h.6M274.1 103.1h.7M275.4 103.1h.6M276.7 103.1h.6M277.9 103.1h.6M279.2 103.1h.6"/>
<path d="M280.4 103.1h.7M281.7 101.2v.6M281.7 102.4v.7M289.3 105h7.6M51.2 133l-.6-.6h-1.9v1.2h1.9l.6-.6h19.5M58.7 133v15.7M61.1 133v15.7M61.1 138.5h8.2M64.9 138.5v4.4M69.2 138.5h3v1.2M70.7 132.4h3.8v1.2h-3.8zM71.3 138.5v-1h4.3v1"/>
<path d="M71.4 132.4v1.2M71.9 139.7h.6M71.9 138.5h1.5v1.2M73.1 137.5l.7-.3v.7zM73.1 137.2v.7M73.1 139.7h.7M73.8 139.1h-.7l.3-.6 .4 .6M73.9 132.4v1.2M74.4 139.7h.7M74.5 133h10.1M77.2 138.5h-2.5v1.2M82.7 133v5.5h-5.6"/>
<path d="M84.6 132.4h3.8v1.2h-3.8zM85.2 132.4v1.2M87.8 132.4v1.2M93.4 133v.6h2l.6-.6-.6-.6h-2v.6h-5M189.7 126.5h-16.5l-.6 .6h-1.9v-1.2h1.9l.6 .6M189.7 127.8h-16.5l-.6 .6h-1.9v-1.3h1.9l.6 .7M189.7 131.6h-16.5l-.6 .6h-1.9v-1.2h1.9l.6 .6M189.7 129.1h-16.5l-.6 .6h-1.9v-1.3h1.9l.6 .7M189.7 130.3h-16.5l-.6 .7h-1.9v-1.3h1.9l.6 .6M189.7 125.2h3.8v7.7h-3.8zM193.5 127.8h17.8l.6 .6h1.9v-1.3h-1.9l-.6 .7M193.5 126.5h17.8l.6 .6h1.9v-1.2h-1.9l-.6 .6"/>
<path d="M193.5 131.6h15.3M208.8 130.3v2.6M209.5 130.8v1.6M210.3 131.3v.5M211.3 130.3l.6-.6h1.9v1.3h-1.9l-.6-.7h-17.8M211.3 129.1l.6-.7h1.9v1.3h-1.9l-.6-.6h-17.8M.1 157.6h7.6M58.1 148.7h1.2v3.8h-1.2zM58.1 151.9h1.2M58.1 149.4h1.2M58.7 152.5v10.7h9.5M60.5 148.7h1.2v3.8h-1.2z"/>
<path d="M60.5 151.9h1.2M60.5 149.4h1.2M61.1 152.5v4.6h11.4v4.8M63.6 144.1h2.6M63.6 142.9h2.6M64.9 144.1v3.6h7.6v2.8M71.9 150.5h1.2v3.8h-1.2zM71.9 153.7h1.2M71.9 151.1h1.2M72.5 142.4v5.3M72.5 154.3v2.8M74.4 140.4h-1.9v2.1"/>
<path d="M155 155.8h11.4M155 155.8v1.3M166.4 157.1h-13.3l-.7 .6h-1.9v-1.2h1.9l.7 .6M166.4 159.6h-13.3l-.7 .7h-1.9v-1.3h1.9l.7 .6M166.4 158.4h-13.3l-.7 .6h-1.9v-1.3h1.9l.7 .7M166.4 154.6h-11.4v1.2M166.4 153.3h3.8v7.6h-3.8zM170.2 157.1h13.3v-.6h1.9l.7 .6-.7 .6h-1.9v-.6M170.2 155.8h13.3v-.6h1.9l.7 .6-.7 .7h-1.9v-.7M170.2 154.6h13.3v-.7h1.9l.7 .7-.7 .6h-1.9v-.6M170.2 159.6h13.3v-.6h1.9l.7 .6-.7 .7h-1.9v-.7M170.2 158.4h13.3v-.7h1.9l.7 .7-.7 .6h-1.9v-.6"/>
<path d="M289.3 157.6h7.6M52.5 162.6h1.2v1.2h-1.2zM58.7 163.2h-5M64.9 160.6h.1M66.1 163.2h.1M67.9 163.2h.5l.3 .5 .2-1 .3 1 .2-1 .3 1 .2-1 .3 .5h1M70.5 163.2v2.1h.5l.2-.5 .1 .7 .2-.7 .2 .7M71.2 163.2h.1M71.2 161.9v2.5M71.2 163.2l1.3 1.2M71.2 173.6h2.6M71.8 174.3h1.5"/>
<path d="M72.1 163.8l.4 .6-.7-.4zM72.3 175.1h.5M72.5 163.2h.1M72.5 160.6h.1M72.5 161.9l-1.3 1.3M72.5 165.3h-.4l-.2-.5-.2 .7M72.5 164.5v9.1M151 175.3v.1M151 175.3v.1h1.2M151 175.3h1.2M151 175.3v.2M151.1 175.5h1.1"/>
<path d="M151.1 175.2v.3M151.2 175.5h1M151.3 175.2v.4M151.3 175.2v.4h.9M151.3 175.2h.9M151.4 175.1v.5M151.4 175.1v.5h.8M151.4 175.1h.8M151.5 175.1v.5M151.5 175.7h.7M151.6 175v.7M151.7 175v.7"/>
<path d="M151.8 174.9v.9M151.8 174.9v.9h.4M151.8 174.9h.4M151.9 174.9v1M151.9 174.9v1h.3M151.9 174.9h.3M152 174.8v1.1M152.1 174.8v1.2M152.2 174.7v1.3M152.2 174.1v.6h-1.9l-.7-.6 .7-.6h1.9v.6h14.6M152.2 174.8v1.2M152.2 174.8h-.2v1.1h.2"/>
<path d="M152.2 175h-.5v.8h.5M152.2 175h-.6v.7h.6M152.2 175.1h-.7v.6M152.2 175.2h-1v.3M152.2 175.3h-1.1v.2M156.6 175.4h-5.7l1.3 .6v-1.3l-1.3 .7h1.3M156.6 174.7h3.8v1.3h-3.8zM157.3 174.7v1.3M159.8 174.7v1.3M160.4 175.4h6.4M166.8 170.3h-14.6l-.7 .6h-1.9v-1.2h1.9l.7 .6M166.8 172.8h-14.6l-.7-.6h-1.9v1.3h1.9l.7-.7"/>
<path d="M166.8 171.6h-14.6l-.6 .6h-2v-1.3h2l.6 .7M166.8 169h3.8v7.6h-3.8zM170.6 171.6h17.7l.7 .6h1.9v-1.3h-1.9l-.7 .7M170.6 170.3h17.7l.7 .6h1.9v-1.2h-1.9l-.7 .6M170.6 172.8h17.7l.7 .7h1.9v-1.3h-1.9l-.7 .6M170.6 174.1h17.7v-.6h1.9l.7 .6-.7 .6h-1.9v-.6M170.6 175.4h31.1M201.7 174.1v2.5M202.4 174.6v1.5M203.2 175.1v.5M154.1 181.7l-.6-.6h-2v1.3h2l.6-.7h12.7M166.8 186.8h-12.7v-.6h-1.9l-.6 .6 .6 .6h1.9v-.6"/>
<path d="M166.8 184.3h-12.7l-.6 .6h-1.9v-1.3h1.9l.6 .7M166.8 185.5h-12.7l-.6 .7h-1.9v-1.3h1.9l.6 .6M166.8 183h-12.7l-.6 .6h-1.9v-1.2h1.9l.6 .6M166.8 180.4h3.8v7.6h-3.8zM170.6 181.7h19v-.6h1.9l.6 .6-.6 .7h-1.9v-.7M170.6 185.5h19v-.6h1.9l.6 .6-.6 .7h-1.9v-.7M170.6 183h19v-.6h1.9l.6 .6-.6 .6h-1.9v-.6M170.6 184.3h19l.6 .6h1.9v-1.3h-1.9l-.6 .7M170.6 186.8h13.9M184.5 185.5v2.5M185.3 186v1.5M186.1 186.5v.5"/>
<path d="M219.4 192.6h69.9M219.6 180.4h69.7v21.6h-69.7zM219.6 186.8h69.7M239.9 198.2h49.4M239.9 186.8v15.2M265.2 186.8v11.4M49.5 202v7.6M99 202v7.6M148.5 202v7.6M198 202v7.6M247.5 202v7.6"/>
<circle cx="70.8" cy="163.5" r="2.46"/>
</g>
<g fill="#000" stroke="#000" stroke-width=".14">
<path d="M49.4 54.7h.2v.2h-.2z" fill-rule="evenodd"/>
<path d="M73.5 59.1h.2v.2h-.2z" fill-rule="evenodd"/>
<path d="M78.6 54.7h.2v.2h-.2z" fill-rule="evenodd"/>
<path d="M175 52.2h.2v.2h-.2z" fill-rule="evenodd"/>
<path d="M181.4 53.5h.2v.2h-.2z" fill-rule="evenodd"/>
<path d="M195.3 53.5h.2v.2h-.2z" fill-rule="evenodd"/>
<path d="M211.8 50.9h.2v.2h-.2z" fill-rule="evenodd"/>
<path d="M216.9 49.6h.2v.2h-.2z" fill-rule="evenodd"/>
<path d="M222 48.4h.2v.2h-.2z" fill-rule="evenodd"/>
<path d="M227.1 47.1h.2v.2h-.2z" fill-rule="evenodd"/>
<path d="M232.1 45.9h.2v.2h-.2z" fill-rule="evenodd"/>
<path d="M237.2 44.6h.2v.2h-.2z" fill-rule="evenodd"/>
<path d="M261.3 47.1h.2v.2h-.2z" fill-rule="evenodd"/>
<path d="M261.3 48.4h.2v.2h-.2z" fill-rule="evenodd"/>
<path d="M261.3 49.6h.2v.2h-.2z" fill-rule="evenodd"/>
<path d="M261.3 50.9h.2v.2h-.2z" fill-rule="evenodd"/>
<path d="M261.3 52.2h.2v.2h-.2z" fill-rule="evenodd"/>
<path d="M261.3 53.5h.2v.2h-.2z" fill-rule="evenodd"/>
<path d="M261.3 54.7h.2v.2h-.2z" fill-rule="evenodd"/>
<path d="M63.4 61.7h.2v.2h-.2z" fill-rule="evenodd"/>
<path d="M68.5 73.8h.2v.2h-.2z" fill-rule="evenodd"/>
<path d="M68.5 73.8h.2v.2h-.2z" fill-rule="evenodd"/>
<path d="M68.5 60.4h.2v.2h-.2z" fill-rule="evenodd"/>
<path d="M73.5 73.8h.2v.2h-.2z" fill-rule="evenodd"/>
<path d="M92 75.6h.2v.2h-.2z" fill-rule="evenodd"/>
<path d="M164.9 73.1h.2v.2h-.2z" fill-rule="evenodd"/>
<path d="M181.4 81.4h.2v.2h-.2z" fill-rule="evenodd"/>
<path d="M216.9 82.6h.2v.2h-.2z" fill-rule="evenodd"/>
<path d="M222 82.6h.2v.2h-.2z" fill-rule="evenodd"/>
<path d="M222 82.6h.2v.2h-.2z" fill-rule="evenodd"/>
<path d="M227.1 82.6h.2v.2h-.2z" fill-rule="evenodd"/>
<path d="M232.1 82.6h.2v.2h-.2z" fill-rule="evenodd"/>
<path d="M58.6 132.9h.2v.2h-.2z" fill-rule="evenodd"/>
<path d="M61 132.9h.2v.2h-.2z" fill-rule="evenodd"/>
<path d="M61 138.3h.2v.2h-.2z" fill-rule="evenodd"/>
<path d="M64.8 138.3h.2v.2h-.2z" fill-rule="evenodd"/>
<path d="M82.6 132.9h.2v.2h-.2z" fill-rule="evenodd"/>
<path d="M72.4 147.6h.2v.2h-.2z" fill-rule="evenodd"/>
<path d="M72.4 157h.2v.2h-.2z" fill-rule="evenodd"/>
<path d="M58.6 163.1h.2v.2h-.2z" fill-rule="evenodd"/>
<circle cx="54.2" cy="59.2" r=".15"/>
<circle cx="101" cy="51.6" r=".15"/>
<circle cx="56.4" cy="60.5" r=".15"/>
<circle cx="99.1" cy="75.7" r=".15"/>
<circle cx="101" cy="75.7" r=".15"/>
<circle cx="155" cy="157.1" r=".15"/>
<circle cx="155" cy="155.8" r=".15"/>
</g>
<g font-size="6.2">
<text x="212.3" y="34.2">JTAG</text>
<text x="60" y="38">USB</text>
</g>
<text font-size="4.6" x="160.6" y="146.3">Testpoints</text>
<text font-size="3.4" x="232" y="184.6">Quectel Wireless Solutions</text>
<g font-size="3.2">
<text x="39.2" y="6.6">6</text>
<text x="84.5" y="6.6">5</text>
<text x="129.6" y="6.6">4</text>
<text x="173.2" y="6.6">3</text>
<text x="220.1" y="6.6">2</text>
<text x="265.4" y="6.6">1</text>
<text x="2.5" y="30.5">D</text>
<text x="292.5" y="30.4">D</text>
<text x="292.1" y="77.8">C</text>
<text x="3.1" y="81.1">C</text>
<text x="3" y="131.8">B</text>
<text x="292.6" y="131.8">B</text>
<text x="2.6" y="185.3">A</text>
<text x="292.9" y="183.1">A</text>
<text x="25.1" y="207.3">6</text>
<text x="69.9" y="206.8">5</text>
<text x="120.1" y="207">4</text>
<text x="168.2" y="206.8">3</text>
<text x="219.6" y="206.8">2</text>
<text x="270.1" y="208">1</text>
</g>
<g font-size="2.8">
<text x="163.6" y="118.3">MAX9860使用</text>
<text x="85.5" y="153.4">预留USB_VBUS开关控制电路</text>
</g>
<g font-size="1.8">
<text x="38.5" y="84.9">USB线路采用双向ESD</text>
<text x="225.1" y="189.3">DRAWN BY</text>
<text x="226.2" y="191.6">Mountain</text>
<text x="245.4" y="191.9">UMTS&amp;LTE-EVB</text>
<text x="248.1" y="189.1">PROJECT</text>
<text x="274.4" y="189.2">TITLE</text>
<text x="223.7" y="197.1">CHECKED BY</text>
<text x="250.5" y="195.2">SIZE</text>
<text x="251.4" y="197.6">A2</text>
<text x="274.8" y="197.6">V2.2</text>
<text x="274.9" y="194.9">VER</text>
<text x="241.1" y="200.7">SHEET</text>
<text x="250.5" y="200.7">8 OF 9</text>
<text x="266.5" y="200.7">DATE</text>
<text x="274.2" y="200.6">2017/4/7</text>
</g>
<g font-size="1">
<text x="186.5" y="35.6">VDD_1V8</text>
<text x="246" y="41.7">J802</text>
<text x="155.6" y="47.8">VDD_1V8</text>
<text x="165" y="47.1">R803</text>
<text x="171.6" y="47.1">39K</text>
<text x="180.9" y="45.2">[1] JTAG_TRST</text>
<text x="181.5" y="46.5">[1]</text>
<text x="181.6" y="47.7">[1] JTAG_TMS</text>
<text x="183.7" y="46.6">JTAG_TDI</text>
<text x="200.6" y="44.6">R801</text>
<text x="200.6" y="45.8">R802</text>
<text x="200.6" y="47.1">R804</text>
<text x="207" y="44.4">22R</text>
<text x="207.2" y="45.7">22R</text>
<text x="207.2" y="47">22R</text>
<text x="243.6" y="43.2">1</text>
<text x="243.6" y="44.5">2</text>
<text x="243.6" y="45.7">3</text>
<text x="243.6" y="47">4</text>
<text x="245.3" y="43.8">VCC</text>
<text x="245.3" y="45.1">TRST</text>
<text x="245.3" y="46.3">TDI</text>
<text x="245.3" y="47.6">TMS</text>
<text x="251.2" y="45.1">GND</text>
<text x="251.2" y="46.3">GND</text>
<text x="251.2" y="47.6">GND</text>
<text x="252" y="43.8">NC</text>
<text x="254.6" y="43.2">11</text>
<text x="254.6" y="44.4">12</text>
<text x="254.6" y="45.7">13</text>
<text x="254.6" y="47">14</text>
<text x="273.2" y="45.1">JTAG_DET</text>
<text x="279.5" y="44.8">[8]</text>
<text x="31.3" y="48.4">VBUS</text>
<text x="46.2" y="50.8">100nF</text>
<text x="46.8" y="48.2">C801</text>
<text x="98.6" y="49.1">J801</text>
<text x="98.9" y="53.4" transform="rotate(-90 98.9 53.4)">9</text>
<text x="100.8" y="53.4" transform="rotate(-90 100.8 53.4)">8</text>
<text x="147.4" y="52.6">[1]</text>
<text x="149.5" y="52.8">JTAG_RESOUT_N</text>
<text x="150.7" y="53.8">[1]</text>
<text x="180.9" y="50.1">[1] JTAG_RTCK</text>
<text x="181.6" y="49">[1] JTAG_TCK</text>
<text x="181.6" y="51.4">[1] JTAG_TDO</text>
<text x="200.6" y="48.4">R805</text>
<text x="200.6" y="49.6">R806</text>
<text x="200.6" y="50.9">R807</text>
<text x="200.6" y="53.4">R808</text>
<text x="200.6" y="52.2">R809</text>
<text x="207" y="48.2">22R</text>
<text x="207" y="49.6">22R</text>
<text x="207" y="50.9">22R</text>
<text x="207" y="52.2">22R</text>
<text x="207.3" y="53.3">NM_0R</text>
<text x="243.6" y="48.2">5</text>
<text x="243.6" y="49.5">6</text>
<text x="243.6" y="50.8">7</text>
<text x="243.6" y="52">8</text>
<text x="243.6" y="53.3">9</text>
<text x="245.3" y="48.9">TCK</text>
<text x="245.3" y="50.1">RTCK</text>
<text x="245.3" y="51.4">TDO</text>
<text x="245.3" y="52.7">NRESET</text>
<text x="245.3" y="53.9">NC</text>
<text x="251.2" y="48.9">GND</text>
<text x="251.2" y="50.1">GND</text>
<text x="251.2" y="51.4">GND</text>
<text x="251.2" y="52.7">GND</text>
<text x="251.2" y="53.9">GND</text>
<text x="254.6" y="48.2">15</text>
<text x="254.6" y="49.5">16</text>
<text x="254.6" y="50.8">17</text>
<text x="254.6" y="52">18</text>
<text x="254.6" y="53.3">19</text>
<text x="22.4" y="59.4">[1] USB_DM</text>
<text x="95.2" y="59">2</text>
<text x="95.2" y="57.7">1</text>
<text x="97" y="59.6">USB_DM</text>
<text x="97" y="58.3">VBUS</text>
<text x="99.5" y="56.9" transform="rotate(-90 99.5 56.9)">GND</text>
<text x="101.4" y="56.9" transform="rotate(-90 101.4 56.9)">GND</text>
<text x="152.9" y="54">PS_HOLD</text>
<text x="195.2" y="59.8" transform="rotate(-90 195.2 59.8)">1</text>
<text x="243" y="54.6">10</text>
<text x="244.2" y="57.4">JTAG_20PIN</text>
<text x="245.3" y="55.2">NC</text>
<text x="251.2" y="55.2">GND</text>
<text x="254.6" y="54.6">20</text>
<text x="22.4" y="60.9">[1]</text>
<text x="22.4" y="62.2">[1]</text>
<text x="24.4" y="61">USB_DP</text>
<text x="24.8" y="62.3">USB_ID</text>
<text x="42.9" y="61.7">R810</text>
<text x="49.6" y="61.5">0R</text>
<text x="95.2" y="61.5">4</text>
<text x="95.2" y="60.3">3</text>
<text x="95.2" y="62.8">5</text>
<text x="97" y="62.1">USB_ID</text>
<text x="97" y="60.9">USB_DP</text>
<text x="97" y="63.4">GND</text>
<text x="178.1" y="60.3">1K</text>
<text x="182.6" y="60.4">R811</text>
<text x="194.3" y="63.3">T801</text>
<text x="56.9" y="67.4">C802</text>
<text x="56.9" y="70.1">NM_2.2pF</text>
<text x="59.9" y="66.4">D801</text>
<text x="65.7" y="66.4">D802</text>
<text x="66.9" y="71">ESD9L5.0ST5G</text>
<text x="70.5" y="66.2">D803</text>
<text x="79.2" y="70.6">SD12</text>
<text x="79.3" y="66.4">D804</text>
<text x="98.9" y="70.8" transform="rotate(-90 98.9 70.8)">6</text>
<text x="99.5" y="69" transform="rotate(-90 99.5 69)">GND</text>
<text x="100.8" y="70.8" transform="rotate(-90 100.8 70.8)">7</text>
<text x="101.4" y="69" transform="rotate(-90 101.4 69)">GND</text>
<text x="101.7" y="70.5">UAF95-05254-S113</text>
<text x="181.2" y="69.6" transform="rotate(-90 181.2 69.6)">D</text>
<text x="181.2" y="67.9" transform="rotate(-90 181.2 67.9)">3</text>
<text x="183.3" y="71.4">Q803</text>
<text x="84.2" y="74.8">R812</text>
<text x="84.9" y="77.5">0R</text>
<text x="148.4" y="73.4">[8]</text>
<text x="150.8" y="73.6">JTAG_DET</text>
<text x="176.2" y="73">1</text>
<text x="177.8" y="73">G</text>
<text x="181.2" y="77.8" transform="rotate(-90 181.2 77.8)">2</text>
<text x="181.2" y="75.9" transform="rotate(-90 181.2 75.9)">S</text>
<text x="183.3" y="74.3">SI2333</text>
<text x="208.3" y="72.7">D806</text>
<text x="213.4" y="72.7">D807</text>
<text x="218.4" y="72.7">D808</text>
<text x="223.5" y="72.7">D809</text>
<text x="228.6" y="72.7">D810</text>
<text x="233.6" y="72.7">D811</text>
<text x="237.8" y="77">PESD5V0S1BL</text>
<text x="170.7" y="80">R813</text>
<text x="170.8" y="83.7">100K</text>
<text x="197.3" y="81.8">VDD_1V8</text>
<text x="190.8" y="124.1">J804</text>
<text x="158.5" y="128.2">[3,4,5,7,8,9]</text>
<text x="159" y="126.7">[1,3,4,5,9]</text>
<text x="161.1" y="129.4">[1,5]</text>
<text x="161.1" y="130.7">[1,5]</text>
<text x="165" y="128.3">VDD_1V8</text>
<text x="165.1" y="127">VDD_3V3</text>
<text x="165.2" y="129.6">I2C_SDA</text>
<text x="165.4" y="130.9">I2C_SCL</text>
<text x="188.4" y="126.3">1</text>
<text x="188.4" y="127.5">3</text>
<text x="188.4" y="128.8">5</text>
<text x="188.4" y="130.1">7</text>
<text x="188.4" y="131.3">9</text>
<text x="194.3" y="126.3">2</text>
<text x="194.3" y="127.5">4</text>
<text x="194.3" y="128.8">6</text>
<text x="194.3" y="130.1">8</text>
<text x="194.3" y="131.3">10</text>
<text x="215.1" y="126.8">PCM_SYNC_CODEC [5,9]</text>
<text x="215.2" y="129.5">PCM_OUT_CODEC [5,9]</text>
<text x="215.2" y="130.8">PCM_CLK_CODEC [5,9]</text>
<text x="215.2" y="128.1">PCM_IN_CODEC [5,9]</text>
<text x="45.1" y="133">VBUS</text>
<text x="45.9" y="134">[2,8]</text>
<text x="67" y="132.5">R815</text>
<text x="68.5" y="137.8">Q801</text>
<text x="75.2" y="132.5">NM_0R</text>
<text x="81.8" y="132.5">R819</text>
<text x="90.2" y="132.5">1K</text>
<text x="96.5" y="133.5">USB_VBUS</text>
<text x="102.8" y="133.2">[1]</text>
<text x="161.6" y="132.1">[1,5]</text>
<text x="164.6" y="132.3">CLK_OUT</text>
<text x="190.3" y="134">IDE10</text>
<text x="65.6" y="142.6">C803</text>
<text x="69.8" y="139.4">S</text>
<text x="73.5" y="142.1" transform="rotate(-90 73.5 142.1)">G</text>
<text x="75.5" y="142.1">SI2333DS</text>
<text x="76.2" y="139.4">D</text>
<text x="54.9" y="149.6">R818</text>
<text x="65.6" y="145.7">100nF</text>
<text x="55.6" y="152.1">10K</text>
<text x="61.9" y="150.5">R816</text>
<text x="62" y="152.1">10K</text>
<text x="71.5" y="153.7" transform="rotate(-90 71.5 153.7)">R817</text>
<text x="74.3" y="153.6" transform="rotate(-90 74.3 153.6)">100K</text>
<text x="165.1" y="154.3">1</text>
<text x="165.1" y="155.6">3</text>
<text x="167.4" y="152.1">J803</text>
<text x="171" y="154.3">2</text>
<text x="171" y="155.6">4</text>
<text x="186.7" y="155">POWER_EN [2,3]</text>
<text x="65.2" y="161.2">Q802</text>
<text x="141.9" y="158.5">[1,3,5]</text>
<text x="143.1" y="160">[1]</text>
<text x="143.2" y="157.2">[4] DTR_TEST</text>
<text x="145" y="160.1">SPI_MRDY</text>
<text x="145.5" y="158.7">VDD_EXT</text>
<text x="165.1" y="156.8">5</text>
<text x="165.1" y="158.1">7</text>
<text x="165.1" y="159.4">9</text>
<text x="171" y="156.8">6</text>
<text x="171" y="158.1">8</text>
<text x="171" y="159.4">10</text>
<text x="186.6" y="158.6">POWER_OFF_3.0V [3]</text>
<text x="186.6" y="160.1">SPI_SRDY [1]</text>
<text x="186.8" y="157.6">RESET_3.0V [3]</text>
<text x="186.9" y="156.3">PWRKEY_3.0V[3]</text>
<text x="44.1" y="163.7">VBUS_TEST</text>
<text x="51.2" y="165.4">T802</text>
<text x="64.9" y="167.1">DTC043ZE</text>
<text x="167" y="162.1">IDE10</text>
<text x="140.3" y="173.2">[1] W_DISABLE_N</text>
<text x="141.5" y="170.5">[1] WAKEUP_IN</text>
<text x="141.9" y="171.8">[1] AP_READY</text>
<text x="165.4" y="170">1</text>
<text x="165.4" y="171.3">3</text>
<text x="165.4" y="172.6">5</text>
<text x="165.4" y="173.8">7</text>
<text x="167.6" y="168.4">J805</text>
<text x="171.3" y="170">2</text>
<text x="171.3" y="171.3">4</text>
<text x="171.3" y="172.6">6</text>
<text x="171.3" y="173.8">8</text>
<text x="191.4" y="173.3">SPI_MISO [1]</text>
<text x="191.4" y="171.9">SPI_CLK [1]</text>
<text x="191.4" y="170.7">SPI_CS_N [1]</text>
<text x="142" y="174.5">[1]</text>
<text x="143.9" y="174.6">USB_BOOT</text>
<text x="146" y="175.6">VDD_1V8</text>
<text x="154" y="175.2">R814</text>
<text x="160.8" y="175">10K</text>
<text x="165.4" y="175.1">9</text>
<text x="167.4" y="177.8">IDE10</text>
<text x="167.8" y="179.3">J806</text>
<text x="171.3" y="175.1">10</text>
<text x="191.7" y="174.6">SPI_MOSI [1]</text>
<text x="140.1" y="183.2">[4,9] RXD_1.8V_UART</text>
<text x="140.2" y="184.5">[4,9]</text>
<text x="140.2" y="181.9">[4,9] CTS_1.8V_UART</text>
<text x="143" y="184.6">TXD_1.8V_UART</text>
<text x="143.6" y="186">[1,4] DTR_1.8V</text>
<text x="165.4" y="181.5">1</text>
<text x="165.4" y="182.7">3</text>
<text x="165.4" y="184">5</text>
<text x="165.4" y="185.3">7</text>
<text x="171.3" y="181.5">2</text>
<text x="171.3" y="182.7">4</text>
<text x="171.3" y="184">6</text>
<text x="171.3" y="185.3">8</text>
<text x="192.8" y="184.7">TXD_3.0V [4]</text>
<text x="193.1" y="183.4">RXD_3.0V [4]</text>
<text x="193.4" y="182">RTS_1.8V_UART [4,9]</text>
<text x="198.2" y="185.8">[4]</text>
<text x="144.7" y="187.1">[1,4] RI_1.8V</text>
<text x="165.4" y="186.5">9</text>
<text x="167.4" y="189.2">IDE10</text>
<text x="171.3" y="186.5">10</text>
<text x="192.9" y="186">DTR_3.0V</text>
</g>
</svg>
